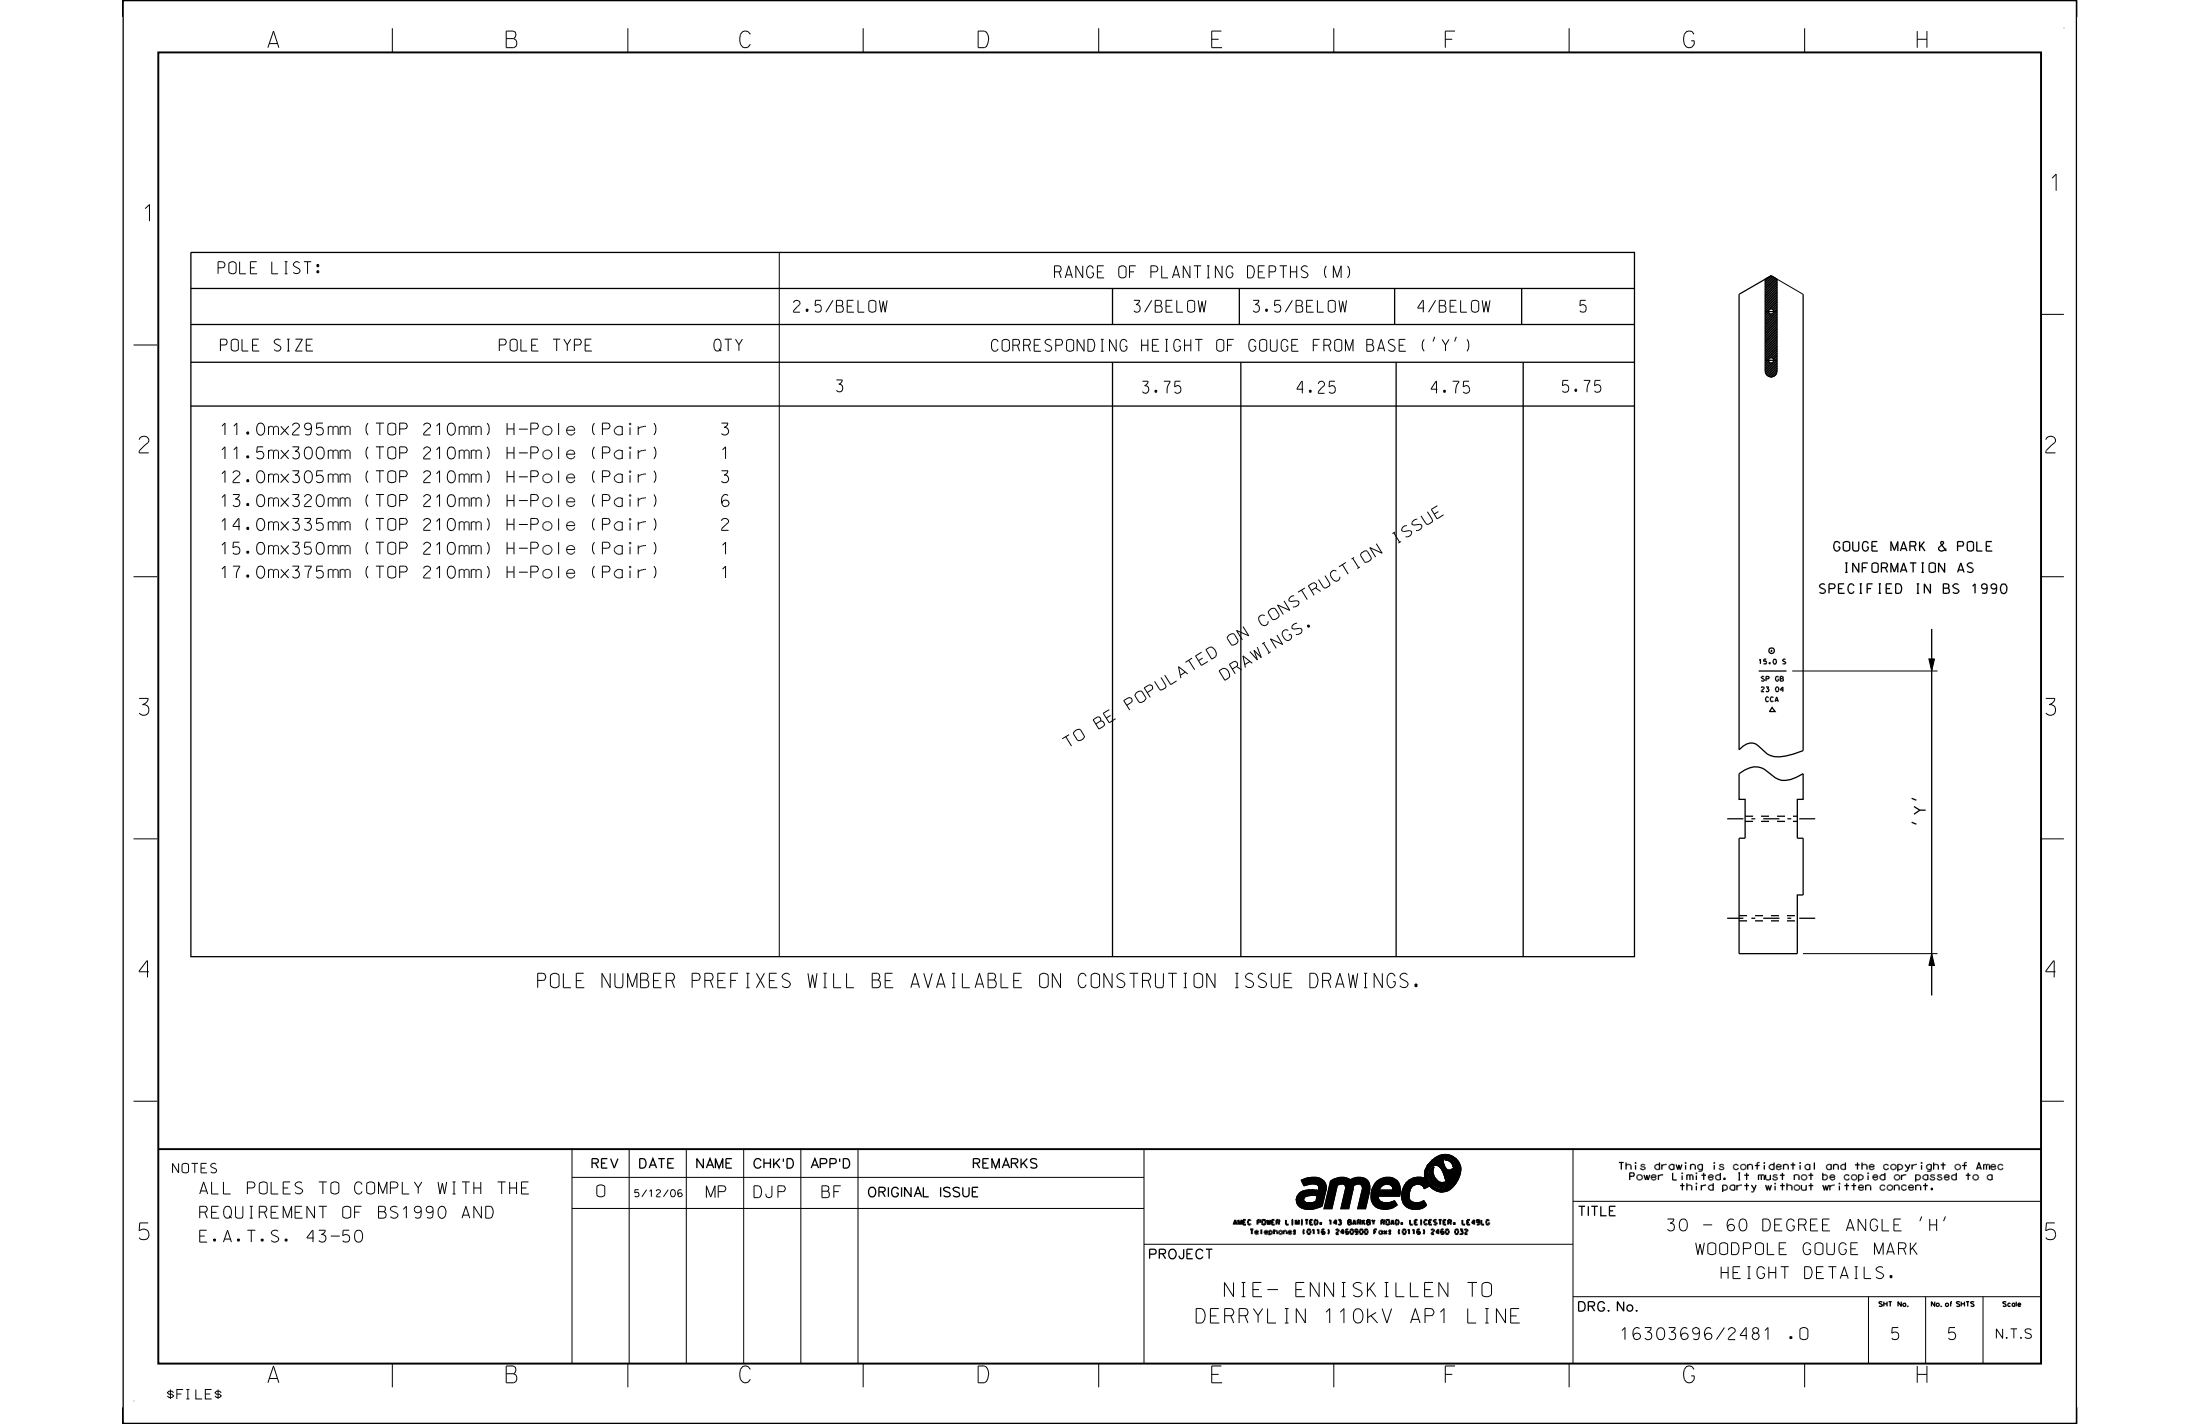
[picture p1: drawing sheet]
<svg xmlns="http://www.w3.org/2000/svg" width="432mm" height="279mm" viewBox="0 0 432 279" stroke-linecap="round" stroke-linejoin="round" font-family="sans-serif">
<g fill="none" stroke="#000" stroke-width=".25">
<path d="M24.2 .1h383.3v279.2h-383.3zM346.5 54.8l1.1-.7 1.2 .7v18a1.16 1.16 0 0 1-1.2 1.2 1.16 1.16 0 0 1-1.1-1.2zM347 54.4l-.5 .6M347.6 54.1l-6.3 3.6v89.4a2.88 2.88 0 0 1 3.3-1.1l2.3 2a4.6 4.6 0 0 0 3.6 .3l3.4-1v-89.6M347.7 54.1l-1.2 1.2M347.9 54.2l-1.4 1.5M348.1 54.4l-1.6 1.6M348.3 54.5l-1.8 1.8M348.5 54.6l-2 2M348.7 54.7l-2.2 2.3M348.8 59.9l-.8 .8M348.8 59.6l-1 1"/>
<path d="M348.8 59.3l-1.4 1.3M348.8 59l-2.3 2.3M348.8 58.6l-2.3 2.4M348.8 58.3l-2.3 2.3M348.8 58l-2.3 2.3M348.8 57.6l-2.3 2.4M348.8 57.3l-2.3 2.3M348.8 57l-2.3 2.3M348.8 56.6l-2.3 2.4M348.8 56.3l-2.3 2.3M348.8 56l-2.3 2.3M348.8 55.6l-2.3 2.4"/>
<path d="M348.8 55.3l-2.3 2.4M348.8 55l-2.3 2.3M347.1 70.9l-.6 .6M347.1 70.5l-.6 .7M347.1 61.3l-.6 .6M347.1 60.9l-.6 .7M347.3 71.1l-.8 .8M347.3 61.5l-.8 .8M347.5 71.2l-1 1M347.5 61.6l-1 1M347.8 71.2l-1.3 1.3M347.8 61.6l-1.3 1.3"/>
<path d="M348.7 73.3l-.6 .6M348.8 72.9l-1.2 1.1M348.8 72.5l-1.5 1.5M348.8 72.2l-1.7 1.7M348.8 71.8l-1.9 1.9M348.8 71.5l-2 2.1M348.8 71.2l-2.2 2.2M348.8 70.9l-2.3 2.3M348.8 70.5l-2.3 2.4M348.8 70.2l-.7 .7M348.8 69.8l-.7 .7M348.8 69.6l-.8 .8"/>
<path d="M348.8 69.2l-1 1M348.8 68.9l-1.4 1.3M348.8 68.5l-2.3 2.4M348.8 68.2l-2.3 2.4M348.8 67.9l-2.3 2.3M348.8 67.6l-2.3 2.3M348.8 67.2l-2.3 2.4M348.8 66.9l-2.3 2.3M348.8 66.5l-2.3 2.4M348.8 66.2l-2.3 2.4M348.8 65.9l-2.3 2.3M348.8 65.6l-2.3 2.3"/>
<path d="M348.8 65.2l-2.3 2.4M348.8 64.9l-2.3 2.3M348.8 64.6l-2.3 2.3M348.8 64.3l-2.3 2.3M348.8 63.9l-2.3 2.4M348.8 63.6l-2.3 2.3M348.8 63.2l-2.3 2.4M348.8 62.9l-2.3 2.4M348.8 62.6l-2.3 2.3M348.8 62.3l-2.3 2.3M348.8 61.9l-2.3 2.4M348.8 61.6l-2.3 2.3"/>
<path d="M348.8 61.3l-2.3 2.3M348.8 60.9l-2.3 2.4M348.8 60.6l-.7 .7M348.8 60.3l-.7 .7M345.2 131.7h5.4M347.6 127.7h.2zM347.8 138.8l.6 .8h-1.1zM379.1 123.4v71.9M341.3 151.8a4.7 4.7 0 0 1 4.4-1.1l.6 .3 2.1 1.6a3.7 3.7 0 0 0 4.2-.1l1.3-.7v5h-1.1v7.7h1.1v11.1h-1.1v11.5h-11.5v-22.6h1.2v-7.7h-1.2zM375.2 156.6l.9 .4M375.2 161.3l.9 .4"/>
<circle cx="347.6" cy="70.7" r=".51"/>
<circle cx="347.6" cy="61.1" r=".51"/>
<circle cx="347.7" cy="127.7" r=".54"/>
</g>
<path d="M346.5 61.1h2.3M346.5 70.7h2.3M339 160.7h17.3M339 180.2h17.3" fill="none" stroke="#000" stroke-width=".25" stroke-dasharray="3.2 1.6 .8 1.6" stroke-linecap="butt"/>
<path d="M341.3 179.7h11.5M342.5 161.2h10.3M342.5 160.1h10.3M341.3 180.7h11.5" fill="none" stroke="#000" stroke-width=".25" stroke-dasharray="1.6 1.6" stroke-linecap="butt"/>
<path d="M378.6 129.3h1.1l-.6 2.4zM379.1 187.1l.6 2.3h-1.1z" fill="#000" stroke="#000" stroke-width=".2"/>
<path d="M347.6 54.1l6.3 3.6M351.7 131.7h28.6M353.9 187.1h26.4" fill="none" stroke="#000" stroke-width=".2"/>
<g fill="#fefe00">
<path d="M404.9 5.4h.3v.3h-.3z" fill-rule="evenodd"/>
<path d="M26.1 274.8h.3v.3h-.3z" fill-rule="evenodd"/>
</g>
<g fill="none" stroke="#000" stroke-width=".2">
<path d="M27.3 0h-3.3v3.3M77 5.5v4.7M123.2 5.5v4.7M169.4 5.5v4.7M215.6 5.5v4.7M261.8 5.5v4.7M308 5.5v4.7M354.2 5.5v4.7M404.4 0h3.2v3.3M153 49.5v138.2M26.2 67.7h4.7M281.6 66.1l-.3 .9"/>
<path d="M285.8 66.1l-.3 .9M400.4 61.7h4.7M142.9 97.2a.59 .59 0 0 0-.9 0l-.3 .3M26.2 113.2h4.7M400.4 113.2h4.7M26.2 164.6h4.7M400.4 164.6h4.7M26.2 216.1h4.7M400.4 216.1h4.7M112.3 225.4v42.1M112.3 231h112.2M112.3 237.1h112.2"/>
<path d="M123.5 225.4v42.1M134.7 225.4v42.1M146 225.4v42.1M157.2 225.4v42.1M168.4 225.4v42.1M224.5 225.4v42.1M308.7 225.4v42.1M308.7 235.7h91.7M377.2 238.7l-.4 .9M381.8 238.7l-.3 .9M224.5 244.1h84.2M308.7 254.4h91.7"/>
<path d="M366.7 254.4v13.1M378 254.4v13.1M389.2 254.4v13.1M24 276.1v3.3h3.3M77 267.5v4.7M123.2 267.5v4.7M169.4 267.5v4.7M215.6 267.5v4.7M261.8 267.5v4.7M308 267.5v4.7M354.2 267.5v4.7M407.6 276.1v3.3h-3.2"/>
</g>
<path d="M31.1 10.3h369.5v257.2h-369.5zM31.1 225.5h369.5" fill="none" stroke="#000" stroke-width=".38"/>
<g fill="none" stroke="#000" stroke-width=".25">
<path d="M37.5 49.5h283.3v138.2h-283.3zM37.5 56.6h283.3M218.4 56.6v7.1M243.2 56.6v7.1M273.7 56.6v7.1M298.7 56.6v7.1M37.5 71.1h283.3M37.5 79.7h283.3M37.5 63.7h283.3M218.4 71.1v116.6M243.5 71.1v116.6M274 71.1v116.6"/>
<path d="M299 71.1v116.6M255.4 231.6a3.9 3.9 0 0 1 4.3 0 1.84 1.84 0 0 1 .5 2l-.7 3-2.1 .7a2.62 2.62 0 0 1-2.9-1.4 2.04 2.04 0 0 1 2.3-2.4l2 .1 .1-.3a.93 .93 0 0 0-1.2-1l-1.8 .4zM256 234.9l.2-.1a4 4 0 0 1 2.3-.2l-.2 1.1a2.29 2.29 0 0 1-2.4 0v-.4zM261.2 231.7a3.4 3.4 0 0 1 3.9-.2 2.39 2.39 0 0 1 3.7 .8l.1 1.1-.9 3.8h-1.5l.9-3.9-.1-.6a.95 .95 0 0 0-.9-.5 .95 .95 0 0 0-.8 .7l-.9 4.3h-1.5l.9-4a.75 .75 0 0 0-.3-.8 .75 .75 0 0 0-.8 0l-.5 .2-1.1 4.6h-1.5zM270.3 231.8a2.77 2.77 0 0 1 4.4 .6l.1 .8-.1 1.5h-4.2a1.44 1.44 0 0 0 2 1.3l1.2-.4 .5 .8a3.4 3.4 0 0 1-4.7-.2 3.9 3.9 0 0 1 .8-4.4zM271.1 232.9a1.49 1.49 0 0 1 2-.3l.2 .3 .1 .6h-2.7zM276 232.1a2.87 2.87 0 0 1 3.7-.7l.4 .7 .5 .6-1.1 .5a1.5 1.5 0 0 0-1.7-.8 1.5 1.5 0 0 0-1.2 1.5 1.53 1.53 0 0 0 .4 1.8 1.53 1.53 0 0 0 1.7 .2l.7-.3 .6 .8a3 3 0 0 1-4.6-.4 4.1 4.1 0 0 1 .6-3.9zM280.5 230.2h.1M280.7 229.1a1.47 1.47 0 0 1 1.5-.3 1.47 1.47 0 0 1 1 1.2l.6 1.6a1.28 1.28 0 0 1-.4 1.6 1.28 1.28 0 0 1-1.7-.1 2.67 2.67 0 0 1-1-4zM280.9 229.3l.6-.4a2.18 2.18 0 0 0 1.6 3.1l.4-.1a.95 .95 0 0 1-.4 1.1 .95 .95 0 0 1-1.1-.1 2.44 2.44 0 0 1-1.1-3.6zM281.1 227.6a3.3 3.3 0 0 1 5.5 1.1 4.6 4.6 0 0 1-2.8 5.1 3.4 3.4 0 0 1-4-4.4l.4-.8zM283.5 227.1a1.44 1.44 0 0 1 1.6 .4 1.44 1.44 0 0 1 .2 1.6 1 1 0 0 1-1.1 .5 1 1 0 0 1-.7-1 1.39 1.39 0 0 1 0-1.5z"/>
<path d="M283.8 227.2a1.21 1.21 0 0 1 1.4 1.7 1.77 1.77 0 0 0-1.6-1.4z"/>
</g>
<path d="M276.4 234.5h.3v.3h-.3z" fill-rule="evenodd" fill="#000"/>
<g fill="#000" stroke="#000" stroke-width=".2">
<path d="M256.2 235.9l-.3 1.3zM255.9 233.6l.3 1.2zM256 235.8l-.8 1.1zM255.7 233.7l.5 1.1zM256.7 236h.1l-.1 1.3zM256.8 231.1l.2 1.3h-.2zM256.8 231.1l.5 1.2-.3 .1zM257.2 236h.2v1.3zM257.5 231l.2 1.3h-.2zM257.8 231l.1 1.3zM258.2 231l-.2 1.3zM258.2 231l-.1 1.3z"/>
<path d="M257.9 235.9l.4 1.2zM258.1 235.8l.4 1.2zM258.5 231.1l-.3 1.2zM258.2 235.8l.5 1.1zM258.9 231.1l-.5 1.3zM258.9 233.3l1.3 .3h-1.4zM269.1 234.9l1.4-.2v.1zM271.1 235.8l-.4 1.3zM271.4 235.9l-.3 1.3zM271.2 235.9l-.5 1.2zM271.7 236h.2l-.3 1.3zM271.6 236v1.3z"/>
<path d="M271.7 231.1l.4 1.2-.2 .1zM272.1 231l.1 1.3zM272.4 231l-.1 1.3zM272.8 231l-.3 1.4zM272.7 236l.3-.1v1.2zM273.6 231.3l-.7 1.2zM273.9 231.4l-.9 1.1zM273.2 232.7l1.2-.8zM273.3 232.7l1.2-.6zM273.3 232.8l1.4-.4zM273.3 232.9l1.4-.2zM273.3 233h1.5z"/>
<path d="M273.3 233.1l1.5-.1zM273.4 233.3l1.4-.1zM273.4 233.4h1.4zM280.4 231.7l.1 .2-.4 .2zM280.7 232.2l.1 .1-.3 .3zM281 232.5l.1 .2-.2 .3zM280.7 228.1l.6 .6-.1 .1zM281.3 227.5l.6 1.1zM281.4 232.9l.2 .1-.3 .3zM281.1 227.6l.5 1-.2 .1zM281.6 227.2l.4 1.4zM281.6 227.2l.3 1.4z"/>
<path d="M281.3 227.5l.5 1.1h-.1zM281.9 233.2l.2 .1-.1 .4zM282.1 233.3h.1l-.2 .4zM282.4 233.4h.2l-.2 .4zM282.7 233.4h.2v.5zM282.9 233.4h.2l-.2 .5zM282.2 226.9l1.1 .7zM282.2 226.9l1.1 .8zM282.3 228.8l1-.7zM283.2 233.3h.2l-.1 .5zM282.4 226.8l.9 .7zM282.8 226.7l.6 .6z"/>
<path d="M282.5 228.9l.9-.4zM282.6 228.9l.8-.4zM282.6 229l.8-.5zM282.7 229l.8-.4zM282.7 229.1l.8-.5zM283.2 226.6l.3 .5zM282.8 229.2l.7-.3zM282.9 229.3l.7-.3zM282.9 229.4l.7-.4zM283.6 233l.2 .8-.3-.6zM283 229.4l.8-.2zM283.8 226.5v.5z"/>
<path d="M283.8 226.5l.1 .4zM283 229.6l.8-.3-.7 .4zM284 226.5l.1 .4zM283.2 230l.8-.5-.7 .6zM283.4 230.3l.8-.7zM284.4 226.6l-.2 .3zM284.4 226.6v.4l-.2-.1zM284.4 229.6l-.9 1.2v-.1zM284.6 229.6l-1 1.5v-.1zM283.8 232.6l.8 .8-.8-.7zM283.8 232.7l.8 .7zM284.5 227l.3-.3z"/>
<path d="M284.8 226.7l-.1 .4h-.1zM283.8 232.3l1.1 .8-1.1-.6zM284.8 227.2l.4-.3-.3 .3zM285.2 226.9l-.2 .4-.1-.1zM283.8 232.1l1.4 .7-1.4-.6zM283.8 231.9l1.7 .6zM285.1 227.4l.4-.2zM285.1 227.5l.4-.3zM285.2 227.5l.3-.3zM283.8 231.7l1.9 .5zM283.8 231.8l1.9 .4zM285.2 227.6l.6-.2z"/>
<path d="M285.3 227.7l.5-.3zM283.7 231.4l2.2 .5-2.1-.3zM283.8 231.6l2.1 .3zM285.5 228.1l.8-.1-.7 .3z"/>
<path d="M255.7 231.4l.4-.1 .3 1.2-.2 .1z" fill-rule="evenodd"/>
<path d="M254.4 235.3l1.5 .1-1.4 .3z" fill-rule="evenodd"/>
<path d="M254.5 235.7l1.4-.3v.1l-1.3 .6z" fill-rule="evenodd"/>
<path d="M256.2 235.8l-.3 1.4-.4-.2z" fill-rule="evenodd"/>
<path d="M254.6 234.8l1.3 .4v.1h-1.5z" fill-rule="evenodd"/>
<path d="M254.6 236.1l1.3-.6-1.2 .8z" fill-rule="evenodd"/>
<path d="M254.7 236.3l1.2-.7-1.1 .9z" fill-rule="evenodd"/>
<path d="M254.7 234.6l1.2 .5-1.3-.3z" fill-rule="evenodd"/>
<path d="M254.8 236.5l1.2-.8-.9 1.1z" fill-rule="evenodd"/>
<path d="M254.8 234.4l1.2 .6-.1 .1-1.2-.5z" fill-rule="evenodd"/>
<path d="M256 235.7l-.8 1.2-.1-.1z" fill-rule="evenodd"/>
<path d="M255 234.1l1 .9-1.2-.6z" fill-rule="evenodd"/>
<path d="M256.1 231.3l.3-.1 .2 1.3h-.2z" fill-rule="evenodd"/>
<path d="M256.1 235.8l-.6 1.2-.3-.1z" fill-rule="evenodd"/>
<path d="M255 234.1l.2-.1 .9 .9z" fill-rule="evenodd"/>
<path d="M255.4 231.6l.3-.2 .5 1.2-.3 .1z" fill-rule="evenodd"/>
<path d="M255.4 233.8l.3-.1 .5 1.1z" fill-rule="evenodd"/>
<path d="M255.2 234l.2-.2 .8 1-.1 .1z" fill-rule="evenodd"/>
<path d="M255.7 233.7l.2-.1 .3 1.2z" fill-rule="evenodd"/>
<path d="M256.3 235.9l.2 .1-.3 1.2h-.3z" fill-rule="evenodd"/>
<path d="M256.4 231.2l.4-.1v1.3l-.2 .1z" fill-rule="evenodd"/>
<path d="M256.5 236h.2v1.3l-.5-.1z" fill-rule="evenodd"/>
<path d="M255.9 233.6h.2l.4 1.1-.3 .1z" fill-rule="evenodd"/>
<path d="M256.1 233.6h.3l.4 1-.3 .1z" fill-rule="evenodd"/>
<path d="M256.8 236h.2l.2 1.3h-.5z" fill-rule="evenodd"/>
<path d="M257 236h.2l.2 1.3h-.2z" fill-rule="evenodd"/>
<path d="M256.4 233.6l.5-.1 .2 1.1h-.3z" fill-rule="evenodd"/>
<path d="M256.9 233.5h.7l-.2 1-.3 .1z" fill-rule="evenodd"/>
<path d="M257.5 231h.3v1.3z" fill-rule="evenodd"/>
<path d="M256.8 231.1l.7-.1v1.3h-.2z" fill-rule="evenodd"/>
<path d="M257.6 233.5h.2l-.1 1h-.3z" fill-rule="evenodd"/>
<path d="M257.4 236h.2l.1 1.2-.2 .1h-.1z" fill-rule="evenodd"/>
<path d="M257.8 233.5h.2v1h-.3z" fill-rule="evenodd"/>
<path d="M257.8 231h.4l-.2 1.3z" fill-rule="evenodd"/>
<path d="M257.8 235.9l.5 1.2-.2 .1z" fill-rule="evenodd"/>
<path d="M257.6 236l.2-.1 .3 1.3h-.3z" fill-rule="evenodd"/>
<path d="M258.2 231l.3 .1-.3 1.2z" fill-rule="evenodd"/>
<path d="M258 233.5h.4l-.2 1.1-.2-.1z" fill-rule="evenodd"/>
<path d="M258.4 233.5l.4 .1-.3 1h-.3z" fill-rule="evenodd"/>
<path d="M258.9 231.1l.3 .2-.7 1.1z" fill-rule="evenodd"/>
<path d="M258 235.9l.5 1.1-.2 .1z" fill-rule="evenodd"/>
<path d="M258.5 231.1h.4l-.6 1.2z" fill-rule="evenodd"/>
<path d="M258.1 235.8l.6 1.1-.2 .1z" fill-rule="evenodd"/>
<path d="M258.2 235.8l.7 1.1h-.2z" fill-rule="evenodd"/>
<path d="M259.2 231.3l.1 .1-.8 1.1z" fill-rule="evenodd"/>
<path d="M259.3 231.4h.2l-1 1.1z" fill-rule="evenodd"/>
<path d="M259.5 231.4l.2 .2-1 .9z" fill-rule="evenodd"/>
<path d="M258.7 232.5l1-.9 .2 .2z" fill-rule="evenodd"/>
<path d="M258.7 232.6l1.2-.8 .1 .2z" fill-rule="evenodd"/>
<path d="M258.7 232.6l1.3-.6 .1 .2z" fill-rule="evenodd"/>
<path d="M258.8 232.7l1.3-.5 .1 .3z" fill-rule="evenodd"/>
<path d="M258.8 232.8l1.4-.3 .1 .2z" fill-rule="evenodd"/>
<path d="M258.8 233.6h1.4l-.7 3-.6 .3-.6-1.2z" fill-rule="evenodd"/>
<path d="M258.9 233.1l1.4 .2v.2z" fill-rule="evenodd"/>
<path d="M258.9 233.2l1.4 .3z" fill-rule="evenodd"/>
<path d="M258.8 232.9l1.5-.2v.3z" fill-rule="evenodd"/>
<path d="M258.9 233h1.4v.2z" fill-rule="evenodd"/>
<path d="M258.9 233l1.4 .3z" fill-rule="evenodd"/>
<path d="M261.2 231.7a3.4 3.4 0 0 1 3.9-.2 2.39 2.39 0 0 1 3.7 .8l.1 1.1-.9 3.8h-1.5l.9-3.9-.1-.6a.95 .95 0 0 0-.9-.5 .95 .95 0 0 0-.8 .7l-.9 4.3h-1.5l.9-4a.75 .75 0 0 0-.3-.8 .75 .75 0 0 0-.8 0l-.5 .2-1.1 4.6h-1.5z" fill-rule="evenodd"/>
<path d="M269.1 234.9l1.4-.1v.2l-1.3 .4z" fill-rule="evenodd"/>
<path d="M270.5 231.6l.6-.3 .6 1.2h-.3z" fill-rule="evenodd"/>
<path d="M269.2 235.4l1.3-.4 .1 .1-1.4 .6z" fill-rule="evenodd"/>
<path d="M269.2 235.7l1.4-.6v.2l-1.2 .7z" fill-rule="evenodd"/>
<path d="M269.4 236l1.2-.7 .1 .1-1.2 .8z" fill-rule="evenodd"/>
<path d="M269.5 236.2l1.2-.8 .1 .1-.9 1.2z" fill-rule="evenodd"/>
<path d="M269.2 233.9l1.5-.4-.2 1.2-1.4 .2z" fill-rule="evenodd"/>
<path d="M270.8 235.5v.1l-.7 1.3-.2-.2z" fill-rule="evenodd"/>
<path d="M269.5 233l1.3 .3-.1 .2-1.5 .4z" fill-rule="evenodd"/>
<path d="M270.8 235.6l.2 .2-.6 1.2-.3-.1z" fill-rule="evenodd"/>
<path d="M269.7 232.6l1.2 .4-.1 .3-1.3-.3z" fill-rule="evenodd"/>
<path d="M271 235.8l-.3 1.3-.3-.1z" fill-rule="evenodd"/>
<path d="M269.9 232.2l1.2 .7-.2 .1-1.2-.4z" fill-rule="evenodd"/>
<path d="M271.1 231.3l.6-.2 .2 1.3-.2 .1z" fill-rule="evenodd"/>
<path d="M271.3 235.9l-.2 1.3-.4-.1z" fill-rule="evenodd"/>
<path d="M270.3 231.8l.9 .9-.1 .2-1.2-.7z" fill-rule="evenodd"/>
<path d="M270.3 231.8l.2-.2 .9 .9-.2 .2z" fill-rule="evenodd"/>
<path d="M271.5 236h.1v1.3l-.5-.1z" fill-rule="evenodd"/>
<path d="M271.9 236h.3l-.1 1.3h-.5z" fill-rule="evenodd"/>
<path d="M271.7 231.1l.4-.1 .1 1.3z" fill-rule="evenodd"/>
<path d="M272.1 231h.3l-.1 1.3z" fill-rule="evenodd"/>
<path d="M272.4 231h.4l-.3 1.4z" fill-rule="evenodd"/>
<path d="M272.5 236h.2l.3 1.1-.5 .1z" fill-rule="evenodd"/>
<path d="M272.2 236h.3v1.2l-.4 .1z" fill-rule="evenodd"/>
<path d="M272.8 231l.2 .1-.5 1.3z" fill-rule="evenodd"/>
<path d="M273 231.1h.1l-.4 1.3z" fill-rule="evenodd"/>
<path d="M273.1 231.1h.2l-.6 1.3z" fill-rule="evenodd"/>
<path d="M273.3 231.1l.3 .2-.7 1.2z" fill-rule="evenodd"/>
<path d="M273 235.9l.2-.1 .2 1.1-.4 .2z" fill-rule="evenodd"/>
<path d="M273.5 235.7l.2-.1 .5 .8-.3 .3z" fill-rule="evenodd"/>
<path d="M273.6 231.3l.3 .1-1 1.1z" fill-rule="evenodd"/>
<path d="M273.2 235.8l.3-.1 .4 1-.5 .2z" fill-rule="evenodd"/>
<path d="M273.9 231.4l.3 .2-1.1 1z" fill-rule="evenodd"/>
<path d="M273.1 232.6l1.1-1 .2 .3z" fill-rule="evenodd"/>
<path d="M273.2 232.7l1.2-.8 .1 .2z" fill-rule="evenodd"/>
<path d="M273.3 232.8l1.2-.7 .2 .3z" fill-rule="evenodd"/>
<path d="M273.3 232.9l1.4-.5v.3z" fill-rule="evenodd"/>
<path d="M273.3 233l1.4-.3 .1 .3z" fill-rule="evenodd"/>
<path d="M273.3 233.2l1.5-.2v.2z" fill-rule="evenodd"/>
<path d="M273.4 233.3l1.4-.1v.2z" fill-rule="evenodd"/>
<path d="M273.4 233.4h1.4v.2z" fill-rule="evenodd"/>
<path d="M270.7 233.5l4.1 .1-.1 1.1h-4.2z" fill-rule="evenodd"/>
<path d="M276 232.1a2.87 2.87 0 0 1 3.7-.7l.4 .7 .5 .6-1.1 .5a1.5 1.5 0 0 0-1.7-.8 1.5 1.5 0 0 0-1.2 1.5 1.53 1.53 0 0 0 .4 1.8 1.53 1.53 0 0 0 1.7 .2l.7-.3 .6 .8a3 3 0 0 1-4.6-.4 4.1 4.1 0 0 1 .6-3.9z" fill-rule="evenodd"/>
<path d="M279.6 230.3l.6-.1v.2l-.6 .1z" fill-rule="evenodd"/>
<path d="M279.6 230.5l.6-.1v.2l-.6 .1z" fill-rule="evenodd"/>
<path d="M279.6 230.7l.6-.1v.2l-.5 .2z" fill-rule="evenodd"/>
<path d="M279.7 231l.5-.2v.2l-.5 .3z" fill-rule="evenodd"/>
<path d="M279.7 229.9l.5 .1v.2l-.6 .1z" fill-rule="evenodd"/>
<path d="M279.7 231.3l.5-.3v.2l-.5 .2z" fill-rule="evenodd"/>
<path d="M279.7 229.7l.5 .1v.2l-.5-.1z" fill-rule="evenodd"/>
<path d="M279.7 231.4l.5-.2 .1 .2-.5 .2z" fill-rule="evenodd"/>
<path d="M279.8 231.6l.5-.2v.2l-.3 .3z" fill-rule="evenodd"/>
<path d="M279.7 229.5l.6 .2-.1 .1-.5-.1z" fill-rule="evenodd"/>
<path d="M280 231.9l.3-.3 .1 .1-.3 .4z" fill-rule="evenodd"/>
<path d="M279.8 229.4l.6 .1-.1 .2-.6-.2z" fill-rule="evenodd"/>
<path d="M279.9 229.2l.6 .2-.1 .1-.6-.1z" fill-rule="evenodd"/>
<path d="M280.1 232.1l.4-.2 .1 .1-.3 .3z" fill-rule="evenodd"/>
<path d="M280 228.9l.6 .3-.1 .2-.6-.2z" fill-rule="evenodd"/>
<path d="M280.6 232l.1 .2-.2 .4-.2-.3z" fill-rule="evenodd"/>
<path d="M281.1 227.6l.3 1.1h-.1l-.6-.6z" fill-rule="evenodd"/>
<path d="M280.1 228.8l.6 .3-.1 .1-.6-.3z" fill-rule="evenodd"/>
<path d="M280.5 232.6l.3-.3 .1 .1-.2 .4z" fill-rule="evenodd"/>
<path d="M280.2 228.6l.6 .4-.1 .1-.6-.3z" fill-rule="evenodd"/>
<path d="M280.9 232.4l.1 .1-.1 .5-.2-.2z" fill-rule="evenodd"/>
<path d="M280.2 228.6l.1-.1 .7 .4-.2 .1z" fill-rule="evenodd"/>
<path d="M280.5 228.3l.6 .6-.8-.4z" fill-rule="evenodd"/>
<path d="M281.1 232.7h.1l-.1 .5-.2-.2z" fill-rule="evenodd"/>
<path d="M280.7 228.1l.5 .7-.1 .1-.6-.6z" fill-rule="evenodd"/>
<path d="M281.2 232.7l.2 .2-.1 .4-.2-.1z" fill-rule="evenodd"/>
<path d="M281.6 233l.1 .1-.1 .4-.3-.2z" fill-rule="evenodd"/>
<path d="M281.1 227.6l.2-.1 .4 1.1h-.1z" fill-rule="evenodd"/>
<path d="M281.7 233.1l.2 .1 .1 .5-.4-.2z" fill-rule="evenodd"/>
<path d="M281.3 227.5l.3-.3 .3 1.4z" fill-rule="evenodd"/>
<path d="M281.6 227.2l.3-.1 .2 1.5z" fill-rule="evenodd"/>
<path d="M282.2 233.3l.2 .1v.4l-.4-.1z" fill-rule="evenodd"/>
<path d="M282.6 233.4h.1l.2 .5-.5-.1z" fill-rule="evenodd"/>
<path d="M281.9 227.1l.3-.2 1.1 .9z" fill-rule="evenodd"/>
<path d="M281.9 227.1l1.4 .7-1.1 .9z" fill-rule="evenodd"/>
<path d="M282.2 228.7l1.1-.9z" fill-rule="evenodd"/>
<path d="M282.2 228.7l1.1-.8v.2z" fill-rule="evenodd"/>
<path d="M282.4 228.8l.9-.7v.2l-.9 .6z" fill-rule="evenodd"/>
<path d="M283.3 230.1l.7-.6h.1l-.8 .7z" fill-rule="evenodd"/>
<path d="M283.1 233.4l.1-.1 .1 .5-.4 .1z" fill-rule="evenodd"/>
<path d="M282.4 226.8l.2-.1 .7 .7z" fill-rule="evenodd"/>
<path d="M282.2 226.9l.2-.1 .9 .7z" fill-rule="evenodd"/>
<path d="M282.4 228.9l.9-.6 .1 .2z" fill-rule="evenodd"/>
<path d="M282.6 226.7h.2l.5 .7z" fill-rule="evenodd"/>
<path d="M282.6 229l.8-.5 .1 .1z" fill-rule="evenodd"/>
<path d="M282.8 226.7l.2-.1 .4 .6z" fill-rule="evenodd"/>
<path d="M282.7 229.2l.8-.6v.3z" fill-rule="evenodd"/>
<path d="M283 226.6h.2l.3 .6z" fill-rule="evenodd"/>
<path d="M282.9 229.3l.6-.4 .1 .1z" fill-rule="evenodd"/>
<path d="M283.6 226.5h.2v.5z" fill-rule="evenodd"/>
<path d="M280.9 229.3l.6-.4a2.18 2.18 0 0 0 1.6 3.1l.4-.1a.95 .95 0 0 1-.4 1.1 .95 .95 0 0 1-1.1-.1 2.44 2.44 0 0 1-1.1-3.6z" fill-rule="evenodd"/>
<path d="M283.8 227.2a1.21 1.21 0 0 1 1.4 1.7 1.77 1.77 0 0 0-1.6-1.4z" fill-rule="evenodd"/>
<path d="M283.2 226.6l.2-.1 .2 .5z" fill-rule="evenodd"/>
<path d="M283 229.4l.6-.4 .2 .2z" fill-rule="evenodd"/>
<path d="M283.4 226.5h.2v.5z" fill-rule="evenodd"/>
<path d="M283.4 233.3l.1-.1 .3 .6h-.5z" fill-rule="evenodd"/>
<path d="M283 229.5l.8-.3v.1z" fill-rule="evenodd"/>
<path d="M283.1 229.7l.7-.4 .1 .1-.7 .5z" fill-rule="evenodd"/>
<path d="M283.2 229.9l.7-.5 .1 .1z" fill-rule="evenodd"/>
<path d="M283.8 226.5h.2v.4z" fill-rule="evenodd"/>
<path d="M284 226.5l.4 .1-.2 .3z" fill-rule="evenodd"/>
<path d="M283.3 230.2l.9-.6-.8 .7z" fill-rule="evenodd"/>
<path d="M283.7 232.9l.5 .7-.4 .2z" fill-rule="evenodd"/>
<path d="M284.2 229.6h.2l-.9 1-.1-.2z" fill-rule="evenodd"/>
<path d="M284.4 229.6l-.9 1.1v-.1z" fill-rule="evenodd"/>
<path d="M284.4 226.6l.4 .1-.3 .3h-.1z" fill-rule="evenodd"/>
<path d="M284.4 229.6h.2l-1 1.4-.1-.2z" fill-rule="evenodd"/>
<path d="M283.7 232.8l.9 .6-.4 .2-.5-.7z" fill-rule="evenodd"/>
<path d="M284.8 226.7l.4 .2-.4 .3z" fill-rule="evenodd"/>
<path d="M283.8 232.5l1.1 .6-.3 .3-.8-.8z" fill-rule="evenodd"/>
<path d="M285.2 226.9l.3 .3-.4 .2z" fill-rule="evenodd"/>
<path d="M283.8 232.2l1.4 .6-.3 .3z" fill-rule="evenodd"/>
<path d="M283.8 232l1.7 .5-.3 .3-1.4-.7z" fill-rule="evenodd"/>
<path d="M285.5 227.2l.3 .2-.6 .2z" fill-rule="evenodd"/>
<path d="M283.8 231.9l1.9 .3-.2 .3z" fill-rule="evenodd"/>
<path d="M285.4 227.8l.4-.4 .3 .3-.6 .3z" fill-rule="evenodd"/>
<path d="M283.8 231.6l2.1 .3-.2 .3z" fill-rule="evenodd"/>
<path d="M285.5 228l.6-.3 .2 .3-.8 .1z" fill-rule="evenodd"/>
<path d="M284.6 229.6h.1l1.4 2-2.4-.3z" fill-rule="evenodd"/>
<path d="M283.7 231.3l2.4 .3-.2 .3-2.2-.5z" fill-rule="evenodd"/>
<path d="M284.7 229.6l1.6 1.7-.2 .3z" fill-rule="evenodd"/>
<path d="M285.6 228.3l.7-.3 .2 .4h-.9z" fill-rule="evenodd"/>
<path d="M284.8 229.5h.1l1.5 1.4-.1 .4z" fill-rule="evenodd"/>
<path d="M285.6 228.4h.9l.1 .2h-1z" fill-rule="evenodd"/>
<path d="M285 229.4l1.5 1.2-.1 .3-1.5-1.4z" fill-rule="evenodd"/>
<path d="M285.6 228.6h1l.1 .3-1.2-.2z" fill-rule="evenodd"/>
<path d="M285 229.4l1.6 1-.1 .2z" fill-rule="evenodd"/>
<path d="M285.2 229.2l1.4 .8v.2l-1.4-.9z" fill-rule="evenodd"/>
<path d="M285.2 229.3l1.4 .9v.2l-1.5-1z" fill-rule="evenodd"/>
<path d="M285.5 228.7l1.2 .2v.4l-1.2-.4z" fill-rule="evenodd"/>
<path d="M285.2 229.2l.1-.1 1.4 .6-.1 .3z" fill-rule="evenodd"/>
<path d="M285.5 228.9l1.2 .4v.3l-1.3-.6z" fill-rule="evenodd"/>
<path d="M285.4 229l1.3 .6v.1l-1.4-.6z" fill-rule="evenodd"/>
</g>
<g font-size="3.3">
<text x="52.6" y="9.4">A</text>
<text x="99.4" y="9.4">B</text>
<text x="145.2" y="9.4">C</text>
<text x="192" y="9.4">D</text>
<text x="237.8" y="9.4">E</text>
<text x="283.7" y="9.4">F</text>
<text x="330.4" y="9.4">G</text>
<text x="376.3" y="9.4">H</text>
<text x="402.5" y="37.4">1</text>
<text x="28.2" y="43.4">1</text>
<text x="27.3" y="88.9">2</text>
<text x="401.5" y="88.9">2</text>
<text x="27.3" y="140.3">3</text>
<text x="401.5" y="140.3">3</text>
<text x="27.3" y="191.8">4</text>
<text x="401.5" y="191.8">4</text>
<text x="27.3" y="243.2">5</text>
<text x="401.5" y="243.2">5</text>
<text x="52.6" y="271.3">A</text>
<text x="99.4" y="271.3">B</text>
<text x="145.2" y="271.3">C</text>
<text x="192" y="271.3">D</text>
<text x="237.8" y="271.3">E</text>
<text x="283.7" y="271.3">F</text>
<text x="330.4" y="271.3">G</text>
<text x="376.3" y="271.3">H</text>
</g>
<g font-size="2.8">
<text x="105.5" y="193.8">POLE NUMBER PREFIXES WILL BE AVAILABLE ON CONSTRUTION ISSUE DRAWINGS.</text>
<text x="240.3" y="254.4">NIE- ENNISKILLEN TO</text>
<text x="234.8" y="259.6">DERRYLIN 110kV AP1 LINE</text>
</g>
<g font-size="2.3">
<text x="42.8" y="53.7">POLE LIST:</text>
<text x="207" y="54.5">RANGE OF PLANTING DEPTHS (M)</text>
<text x="155.8" y="61.3">2.5/BELOW</text>
<text x="222.5" y="61.3">3/BELOW</text>
<text x="245.9" y="61.3">3.5/BELOW</text>
<text x="278.3" y="61.3">4/BELOW</text>
<text x="310.1" y="61.3">5</text>
<text x="43.3" y="68.9">POLE SIZE</text>
<text x="92.7" y="68.9">POLE TYPE</text>
<text x="136.1" y="68.9">QTY</text>
<text x="194.6" y="68.9">CORRESPONDING HEIGHT OF GOUGE FROM BASE (’Y’)</text>
<text x="164.2" y="76.9">3</text>
<text x="224.2" y="77.2">3.75</text>
<text x="254.5" y="77.2">4.25</text>
<text x="280.9" y="77.2">4.75</text>
<text x="306.7" y="77">5.75</text>
<text x="43.4" y="85.4">11.0mx295mm (TOP 210mm) H-Pole (Pair)</text>
<text x="140.4" y="85.4">3</text>
<text x="43.4" y="90">11.5mx300mm (TOP 210mm) H-Pole (Pair)</text>
<text x="43.4" y="94.7">12.0mx305mm (TOP 210mm) H-Pole (Pair)</text>
<text x="139.9" y="90">1</text>
<text x="140.4" y="94.7">3</text>
<text x="43.4" y="99.4">13.0mx320mm (TOP 210mm) H-Pole (Pair)</text>
<text x="140.5" y="99.4">6</text>
<text x="43.4" y="104.1">14.0mx335mm (TOP 210mm) H-Pole (Pair)</text>
<text x="140.4" y="104.1">2</text>
<text x="43.4" y="108.7">15.0mx350mm (TOP 210mm) H-Pole (Pair)</text>
<text x="43.4" y="113.4">17.0mx375mm (TOP 210mm) H-Pole (Pair)</text>
<text x="139.9" y="108.7">1</text>
<text x="139.9" y="113.4">1</text>
<text x="378" y="162.1" transform="rotate(-90 378 162.1)">’Y’</text>
<text x="39.2" y="234.3">ALL POLES TO COMPLY WITH THE</text>
<text x="39.2" y="239">REQUIREMENT OF BS1990 AND</text>
<text x="117.1" y="234.8">O</text>
<text x="138.6" y="235">MP</text>
<text x="148" y="235">DJP</text>
<text x="161.3" y="235">BF</text>
<text x="39.2" y="243.7">E.A.T.S. 43-50</text>
<text x="327.3" y="241.5">30 - 60 DEGREE ANGLE ’H’</text>
<text x="332.8" y="246.2">WOODPOLE GOUGE MARK</text>
<text x="337.8" y="250.9">HEIGHT DETAILS.</text>
<text x="318.2" y="262.8">16303696/2481 .O</text>
<text x="371.3" y="262.8">5</text>
<text x="382.5" y="262.8">5</text>
</g>
<g font-size="2.2">
<text x="273.9" y="106.9" transform="rotate(-32 273.9 106.9)">I S S U E</text>
<text x="246.7" y="123.8" transform="rotate(-32 246.7 123.8)">C O N S T R U C T I O N</text>
<text x="241" y="127.4" transform="rotate(-32 241 127.4)">O N</text>
<text x="240.4" y="133.5" transform="rotate(-32 240.4 133.5)">D R A W I N G S .</text>
<text x="215" y="143.5" transform="rotate(-32 215 143.5)">B E</text>
<text x="220.3" y="140.2" transform="rotate(-32 220.3 140.2)">P O P U L A T E D</text>
<text x="209.7" y="146.8" transform="rotate(-32 209.7 146.8)">T O</text>
</g>
<g font-size="1.9">
<text x="359.9" y="108.1">GOUGE MARK &amp; POLE</text>
<text x="361.8" y="112.3">INFORMATION AS</text>
<text x="357.1" y="116.4">SPECIFIED IN BS 1990</text>
<text x="33.9" y="230.1">NOTES</text>
<text x="116.2" y="229.2">REV</text>
<text x="125.6" y="229.2">DATE</text>
<text x="136.8" y="229.2">NAME</text>
<text x="148" y="229.2">CHK’D</text>
<text x="159.2" y="229.2">APP’D</text>
<text x="191" y="229.2">REMARKS</text>
<text x="170.5" y="234.8">ORIGINAL ISSUE</text>
<text x="309.9" y="238.6">TITLE</text>
<text x="225.7" y="247">PROJECT</text>
<text x="309.9" y="257.3">DRG. No.</text>
<text x="391.8" y="262.6">N.T.S</text>
<text x="32.8" y="274.5">$FILE$</text>
</g>
<g font-size="1.4">
<text x="317.8" y="229.5">This drawing is confidential and the copyright of Amec</text>
<text x="319.9" y="231.5">Power Limited. It must not be copied or passed to a</text>
<text x="329.7" y="233.5">third party without written concent.</text>
<text x="124.6" y="234.8">5/12/06</text>
</g>
<g font-size=".9">
<text x="345.2" y="130.3">15.0 S</text>
<text x="345.7" y="133.6">SP GB</text>
<text x="345.7" y="135.7">23 04</text>
<text x="346.5" y="137.7">CCA</text>
<text x="242.1" y="240.3">AMEC POWER LIMITED, 143 BARKBY ROAD, LEICESTER, LE49LG</text>
<text x="245.4" y="242.2">Telephone: (0116) 2460900 Fax: (0116) 2460 032</text>
<text x="368.8" y="256.3">SHT No.</text>
<text x="379.1" y="256.3">No. of SHTS</text>
<text x="393.1" y="256.3">Scale</text>
</g>
</svg>
